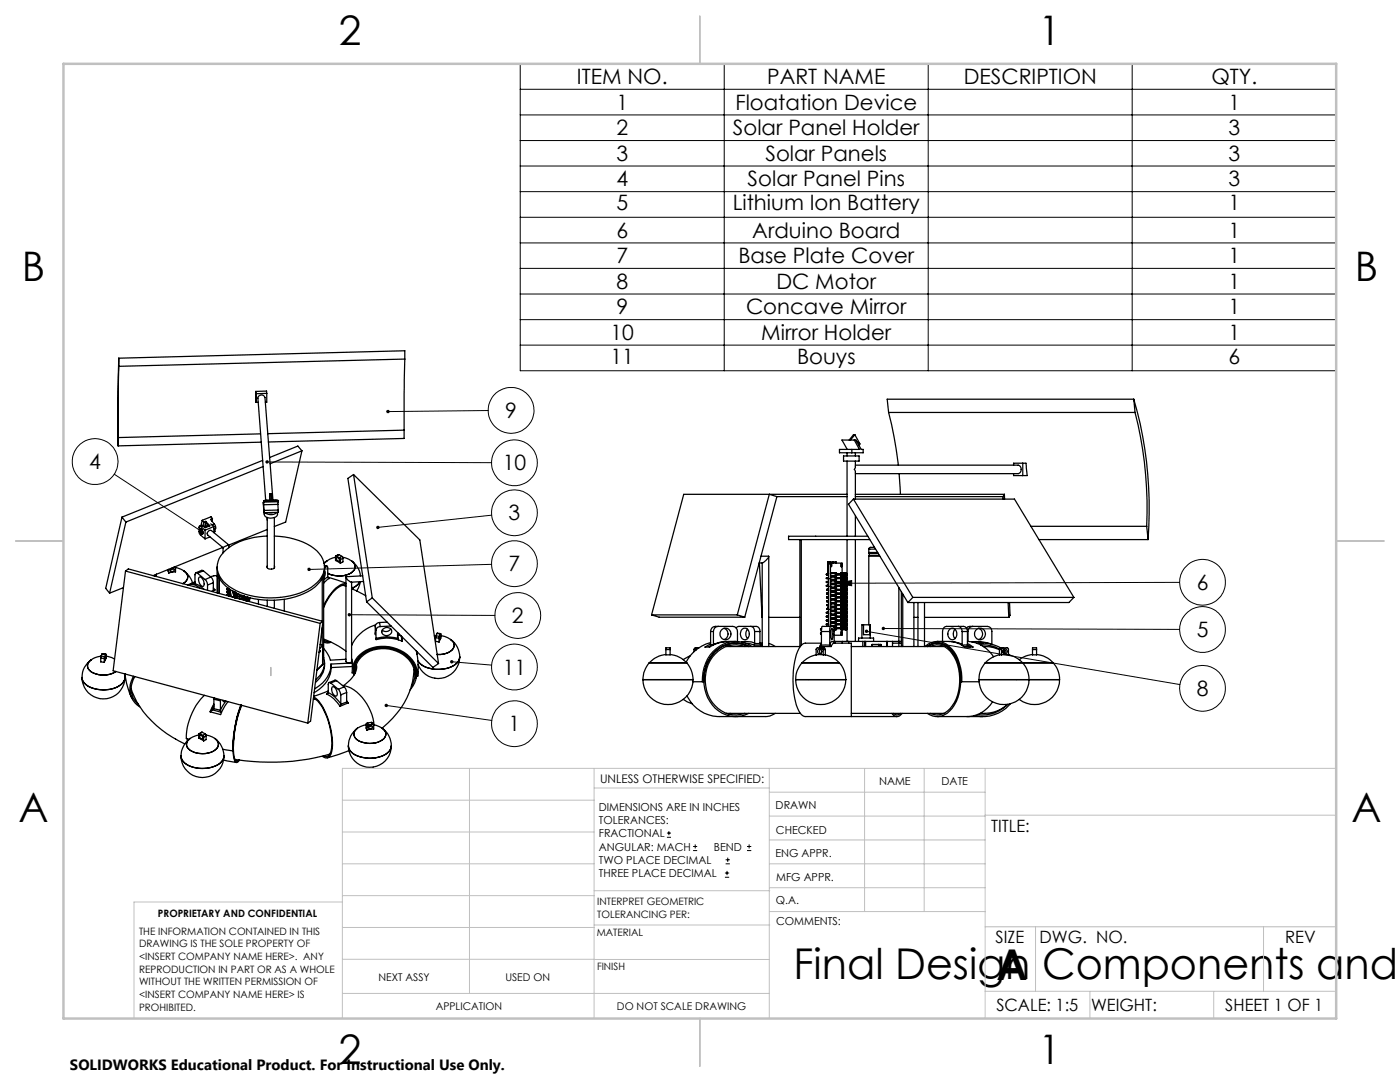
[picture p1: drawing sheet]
<svg xmlns="http://www.w3.org/2000/svg" width="279mm" height="216mm" viewBox="0 0 279 216" stroke-linecap="round" stroke-linejoin="round" font-family="sans-serif">
<g fill="none" stroke="#000" stroke-width=".25">
<path d="M23.7 71.5l-.1 17.5M23.7 73.1l-.1 14.2M23.7 71.5v1.6M23.7 71.5l57.1-1.5v1.6M51 78.1l.1 2.2M51 78.1l2.2-.1v.5M51 78.1l.1 .5M51.1 78.6v1.7M53.2 78.5v1.8h-.2M53.2 78.5l-2.1 .1M80.8 71.6l-.2 14.2M80.8 71.6l-57.1 1.5"/>
<path d="M226.3 79.7a78.3 78.3 0 0 1 2.8 28M226.3 79.7h-49.2l.2 2.6M226.3 79.7l.2 2.6M23.6 87.3v1.7M51.1 80.3h.4M52 86.6l-28.4 .7M52.1 88.2l-28.5 .8M52.4 91.9l-28.1 11.3M52.5 93.1l-27.4 11.1M52.6 99.9v.6M52.6 99.9l.1 .3M52.7 99.9h.1"/>
<path d="M53.8 99.9h.1M53.8 99.9a1.09 1.09 0 0 0-1.1 0M53.9 98.5l-.1 1.4M53.9 98.5v1.4M53.9 98.5h.3v1.4M53.9 99.9h.3M53.9 99.9h-1.3M54.2 99.9h1.3v.2M54.3 99.9h.1M54.5 99.8l-1.6-20.5a.72 .72 0 0 0-.8-.5 .72 .72 0 0 0-.6 .6l1.5 20.4M55.4 99.9h.1M55.4 99.9a1.08 1.08 0 0 0-1.1 0"/>
<path d="M60.3 90l-.9-1-5.6 2.3M60.3 90l-6.4 2.5M60.3 90l-3.3 14.2-2.2 .9M70.6 94.7l-1.2 .8 3.8 24.6M70.6 94.7l3.7 24.6M70.6 94.7l13.2 13 3.7 24.7M80.6 85.8l-27.2 .7M80.6 85.8v1.7l-27 .7M155 99.1h14.1M168.3 91h3.1v1h-3.1zM169.1 90.3v.7M169.1 92v15"/>
<path d="M169.1 98.6h-32.6l-6.5 24.1M170 89.7v.6M170.3 99.6l11.9 19.6M170.3 99.6h32.2l11.8 19.6M170.3 99.6l-1 1 11.9 19.6M170.5 87.8l1 1.9h-4v.6h4.8v-.6h-.4l-1.1-1.9h-2.8l1.1 1.9M170.6 86.7l-.9 1.1M170.6 86.7l1 1.9-.1 .1M170.6 86.7h-.3l-.8 1.1M170.7 92v1.3a.45 .45 0 0 0 0 .8v5.5M170.7 92.8h32.5a.9 .9 0 0 1 .6 .9 .9 .9 0 0 1-.6 .8h-32.5M170.7 90.3v.7"/>
<path d="M170.7 98.6h29.7M170.7 99.1h29.5M171 88.1l.4 .4 .1 .4M171.5 88.9v.1M177.3 82.3a76.8 76.8 0 0 1 2 10.5M177.3 82.3h49.2M179.4 94.5l.3 4.1M200.2 99.1v.5M200.4 98.6l-.2 .5M200.4 98.6l.1 1M202.3 92.8v-.4h2.5l.2 2.5h-2.7v-.4M204.1 92.4v2.5"/>
<path d="M226.5 82.3a76.1 76.1 0 0 1 2.3 22.7M24.3 103.2l.8 1M24.3 103.2l-3.2 14.2 .8 1M24.6 117.3l-2.7 1.1M25 113.9l38.9 10.5M25 113.9l.6-.4 38.9 10.5M25 113.9l-2.4 19.9 38.8 10.5M25.1 104.2l-3.2 14.2M31 114.7l-.2 .2M31.2 114.6l-.1 .4M33.5 113.7l.2 .6M33.7 113.6v.7"/>
<path d="M34.1 113.5a.4 .4 0 0 1 .5-.1 .4 .4 0 0 1 .2 .5 .4 .4 0 0 1-.6 .2l-.2-.3zM34.6 113.4l-.2 .2-.4 .1M34.7 113.2h.1M34.8 113.2l.2 .1v.8l-1.3 .2M34.8 113.2h.1M34.9 113.1l.1 .2M35 113.2l1.8 .7M36.8 113.9l1 1.1 .6 1.3M36.8 113.9a1.36 1.36 0 0 1 .7 1.4 1.36 1.36 0 0 1-1 1.2M38.6 116.6l.3-.1a3.7 3.7 0 0 1 1.8 1.1M38.9 116.1l-1.4 .6M38.9 116.2l-.8 .4a2.75 2.75 0 0 1 1.9 .8"/>
<path d="M39.4 114.4a.3 .3 0 0 0-.4-.1 .3 .3 0 0 0-.1 .4v1.9M39.4 114.4l1.5 1.2M39.7 115.3l.1-.2a1.22 1.22 0 0 1 .7 1.9 1.48 1.48 0 0 1-.8-1.7zM39.9 105.6a.63 .63 0 0 1 .5 1l-.4-.3-.1-.4zM40 105.5a.65 .65 0 0 1 .3 1.1l-.4-.6zM40 105.1a.18 .18 0 0 0-.2-.1 .18 .18 0 0 0-.1 .2l.1 1.3 1.1 1M40 105.1l.9 .7M40.4 103.8l-.3 1M40.4 103.8l.3 .4M40.4 104.9l-.2-.1-.4 .2M40.4 104.9l.5 .4 1-.4-.5-.4a.19 .19 0 0 0-.3 0 .19 .19 0 0 0 0 .2v.4M40.4 104.9l-.4 .2"/>
<path d="M40.6 113.9l-.3-.1-1.2 .5M40.6 113.9l-1.2 .5M40.6 113.9l1.5 1.2M40.7 104.2l-.2 .8M40.9 115.6l.3 .4 .2 .7M40.9 105.8v1.7M41.1 104l-.3 1.2 .5-.2M41.1 104l.7 1M41.1 104l-.4 .2M41.3 105l.3 .1zM41.4 116.7v1.1M41.9 107.1l-1 .4"/>
<path d="M42.1 104.5l.6 .6M42.1 115.1l.3 .5 .2 .7M42.1 115.1l-1.2 .5M42.4 103.5l-.3-.4-1.7 .7M42.4 103.5l-.4 .1 .8 1M42.4 103.5l-.1 .5M42.6 117.3l.3 .4-.7 .3M42.6 117.5l.2 .3M42.6 116.3l-1.2 .4M42.6 116.3v1.6M42.7 105.1l-1.8 .7M42.7 105.1v1.2"/>
<path d="M42.8 104.6l.2 .8M42.8 104.6l-.5 .2M42.9 106l-.2 .2M42.9 106l-.2 .1M43 105.4l-.1 .6M43 105.4l-.3 .1M43.3 115a1.46 1.46 0 0 0-1.3 .1M43.3 113.1v5.2M43.8 115.4v3M44.5 109.2l-13.9 5.7M44.5 109.3v1M45.3 117.5v.2"/>
<path d="M45.3 117.5h.1M45.3 118.1v.1M45.3 118.1h.1M45.3 118.6h.2M45.3 118.6h.1M45.3 118.1l.1 .1M45.3 118.6l.1 .1M45.3 117.7h.1M45.3 118.2l.1 .1M45.3 118.7l.1 .1M45.4 117.5v.2M45.4 117.7h.1"/>
<path d="M45.4 118.1v.1M45.4 118.2v.1M45.4 118.6l-.1 .1M45.4 118.7v.1M45.5 118v.1M45.5 118.6l.3-.2 .1 .3-.5 .1M45.5 117.5h.1M45.5 118h.1M45.5 118l-.2 .1M45.5 117.5h-.2M45.5 117.5l.1 .1M45.5 118.1h.1"/>
<path d="M45.5 118.6l.1 .1M45.5 117.5h-.1M45.5 118.1h-.1M45.5 118.6h-.1M45.6 118.7h.1M45.6 118.1v.1M45.6 118.1l-.2 .1M45.6 118.7h-.2M45.6 117.6h.1M45.6 117.6l-.2 .1M45.6 118.2h.1M45.6 108.7l-1.1 .6"/>
<path d="M45.6 108.7l-3.4-2.8a.63 .63 0 0 0-.7 .2 .63 .63 0 0 0 0 .7l3 2.5M45.6 117.4l-.1 .1M45.6 108.7v.6M45.6 118.2h-.2M45.7 117.6h.1M45.7 118.2l-.3 .1M45.7 117.6l-.3 .1M45.7 117.7h.2M45.7 117.7h-.3M45.7 117.7v.1M45.7 118.2v.2M45.7 118.7v.3"/>
<path d="M45.8 119h.1M45.8 117.8l-.3 .2M45.8 117.8h.1M45.8 117.8l.1 .4h-.2M45.9 117.7l.3 1.4M46 117.7h-.1M46.4 117.9l.3 1.1M46.5 119.1h.1M46.5 118h.1M46.5 118.1h.1M46.6 119.1l.2 .1M46.6 118l-.1 .1"/>
<path d="M46.6 119.1h.3M46.6 119.1h.1M46.6 119h.1M46.6 119l.3 .2M46.7 119h.1M46.7 119l.3 .1M46.7 118.5l-.1 .1M46.7 119l-.3 .1M46.7 118.1h-.2M46.7 118.1h-.1M46.8 118.2v.1M46.8 118.2h.1"/>
<path d="M46.8 118.8v.1M46.8 118.7h.1M46.8 119.2h.1M46.8 118.9l.2 .1M46.8 118.8h-.1M46.8 118.7l-.1 .1M46.8 118.3l-.2 .1M46.8 118.2l-.2 .1M46.8 118.1h.1M46.8 118.9l-.2 .2M46.8 118.3h.1M46.8 118.9h.1"/>
<path d="M46.8 118.9l-.1 .1M46.8 118.1v.1M46.8 118.7v.1M46.8 118.1l-.2 .2M46.8 118.3v.1M46.9 118.5h.1M46.9 118.5h-.2M46.9 118.6v.1M46.9 119.1h.1M47 119.2l.3-.2v.4M47 119.2v.1M47 119.2h.1"/>
<path d="M47 118.5l-.1-.1-.3 .1 .1 .2M47 118.5l-.4 .1M47 119.2h-.2M47 118.9l-.2 .1M47 119.1l-.2 .1M47 119.1h.1M47 118.6l.3-.1v.1v.3h-.2M47 118.7h.1M47 118.6v.1M47 118.6l-.3 .1M47 118.6h-.3M47 118.6l-.2 .1"/>
<path d="M47 118.7h-.2M47 118.3h-.2M47 119.2l-.1 .1M47.1 118.8h.1M47 118.7l.1 .1M47 118.7l-.2 .2M47 118.9h-.2M47 119.1l-.1 .1M47 119v.1M47 119.3h.1M47.1 118.9h.1M47.1 118.8v.1"/>
<path d="M47.1 118.9l-.4 .1M47.1 118.9h-.3M47.1 118.8l-.3 .1M47.1 118.3h-.3M47.1 118.3l-.3 .1M47.4 118.5v.9M47.8 118.6v.9l.7-.2M48.3 118.8l-.5 .2 .6-.2M48.4 118.9l-.6 .1M48.5 119.3v.1M48.5 119.4v.1M48.5 118.9v.1"/>
<path d="M48.5 119.3h.1M48.5 119v.3M48.5 119.5v.2M48.5 119.5l1.2-.3zM48.5 119l-.7 .1M48.5 119.3l-.7 .2M48.5 119.5l-.4 .1M48.7 119h-.2M48.8 119l-.3 .1 .3-.1M49 119.8l.7-.1zM49.5 119.2l-1.6 .3M49.5 119.2l-1 .2"/>
<path d="M49.6 119.2l-1.1 .3M49.7 119.7v.1M49.7 119.7h.1M49.7 119.7l-.6 .1M49.7 119.3h.1M49.7 119.8l-.3 .1M49.7 119.3l-1.2 .3M49.7 119.8h.1M49.7 119.8l-.5 .1M51.6 119.6v.9M52.6 100.2l.1 2.1M52.6 100.7l.1 1.1"/>
<path d="M52.7 100.2l-.1 .5M52.7 101.8v.5M53.3 103.3v.5M53.3 103.3v10M53.3 112.9v.2a.86 .86 0 0 0 .7 .5 .86 .86 0 0 0 .8-.5v-.2M53.3 107a11.8 11.8 0 0 0-9.2 3.8 4 4 0 0 0 1.1 5.8 15 15 0 0 0 11.8 2.5 10 10 0 0 0 7.2-4 4.2 4.2 0 0 0-1.5-5.7 13.9 13.9 0 0 0-7.9-2.4M53.3 119.8v1.2M53.3 105.7l-7.7 3.1M54.4 102.3h-.7M54.8 103.3v10M54.8 119.8v1.6M55.2 102.3a1.82 1.82 0 0 1-2.3 0"/>
<path d="M55.4 102.2a.95 .95 0 0 1-1.1 1.2l-.7-.1a.84 .84 0 0 1-.9-1M55.5 100.6l-2.9 .1M55.5 100.6v1.2M55.5 100.1l-2.8 .1M55.5 100.1v.5M55.5 101.8h-2.8M55.5 101.8v.4l-2.8 .1M56.7 119.6v2.3M64.3 115.4v8.6M64.6 114.7v16.5M64.7 113.9a1.45 1.45 0 0 1-.1 1.6M64.7 112.8l.6 .2"/>
<path d="M64.8 113.1a5.2 5.2 0 0 1-3.3 4.9 16.6 16.6 0 0 1-15.9-.6 5.9 5.9 0 0 1-2.1-2.7v3.7M64.8 113l.3 .1M65.1 113.1l.2-.1 .1 .2v1.9M65.1 113.1l-.3 .3M65.2 111.9l-.5 .5M65.4 115.2l3.6 1.2M65.4 115.1l.3 .3M65.4 115.1l-.8 .7M65.6 115.4h.1M65.7 115.4l-1.1 1M67 111.2l-1.2 .4-.6 .3M67.1 110.9l-.1 .1v.8l.9 .6"/>
<path d="M67.1 110.9l.6 .4M67.2 111.3a.44 .44 0 0 1 .5 .2 .44 .44 0 0 1-.1 .5l-.4-.4zM67.7 110.7l-.7 .2M67.7 110.7l-.6 .2M67.7 110.7l.5 .3M67.7 111.3l.2 .4M67.9 111.7v.7M68.2 111l.2 .4M68.2 111l-.5 .3M68.4 111.2l1.2 .4 .6 .3M68.4 111.4v.7l-.5 .3M68.4 111.4l-.5 .3"/>
<path d="M68.5 116.8l.5 .2M69 115.1v16.8a.66 .66 0 0 0 1.2 0v-15.8M69 116.5a4.6 4.6 0 0 0-3.3 2.4l-1.1 2M69 116.7a4 4 0 0 0-3.2 2.3l-1.2 2.2M70.2 111.9l.7 .7 .6 .9 .4 1.4M70.2 117.5l2.8 1.4M70.2 111.9a1.33 1.33 0 0 1 .7 1.3 1.33 1.33 0 0 1-.8 1.1 4.9 4.9 0 0 1-4.7 .1M70.2 117.1l.2 .4M70.3 117.4l.7-.5 .8-.8-.6 .7zM71.9 116.1l-.4 1.3-.3 .5M72.4 114.9l-3.4 .2a1.6 1.6 0 0 0 1.1 1.1l2.5-.2M74.3 119.3l-1.1 .8"/>
<path d="M74.3 119.3l13.2 13.1M151.6 112.3l.5 10.9M151.9 111h1.5a2.48 2.48 0 0 1-1.2 1.3h-.7M152.1 112.3v16.7M153.4 111v18M159.6 107.7v21.3M159.9 107.7v21.1M164.9 116.9l.4 .1M164.9 115.4l.4 .1M164.9 114.7h.3M164.9 116.2h.3M164.9 116.9h.3"/>
<path d="M164.9 116.1h.3M164.9 115.4h.3M164.9 114.6h.3M164.9 114.6v.1M164.9 115.4h.1M164.9 116.1v.1M164.9 116.9h.1M165 117.7h.2M165 118.5h.2M165 117.7l.3 .1M165 119.2l.2 .1M165 119.2h.2"/>
<path d="M165 117.7h.3M165 118.4h.2M165 119.9h.2M165 117.7h.1M165 118.4v.1M165 119.2h.1M165 119.9v.1M165.1 118.4l.1-.1v.1M165.2 116.2h.1M165.2 116.1v.1M165.2 116.9h.1M165.2 118.4v.1"/>
<path d="M165.2 114.5v.1M165.2 114.7h.1M165.2 114.6v.1M165.2 119.2v.1M165.2 119.2h.1M165.2 119.1v.1M165.2 119.1l-.2 .1M165.2 114.5l-.3 .1M165.2 116.8l-.3 .1M165.2 118.4h-.2M165.2 114.8h.1zM165.2 116.2l.1 .1"/>
<path d="M165.2 116v.1M165.2 116l-.3 .1M165.2 119.3l.1 .1M165.2 117.7h.1M165.2 119.9h.1M165.2 119.9v.1M165.2 115.3v.1M165.2 115.4l.1 .1M165.2 115.4h.1M165.2 116.9l.1 .1M165.2 119.9h-.2M165.2 115.3l-.3 .1"/>
<path d="M165.2 112.1v2.4M165.2 112.1h.4M165.3 115.5h.1M165.3 117.7l.1 .1M165.3 119.8l-.1 .1M165.3 115.2l-.1 .1M165.3 117h.1M165.3 112.5l.1-.1h2.6l.1 1.9M165.3 116.7l-.1 .2M165.3 117.4l-.1 .1M165.3 116h-.1M165.3 112.5v12.5"/>
<path d="M165.3 118.2l-.1 .1M165.3 119l-.1 .1M165.3 112.5h.4M165.4 114.4l-.2 .1M165.6 112.1h.1M165.6 112.1v.3M165.7 112.1h.5M165.7 112.1v.3M165.7 112.5v12.5l-.1 1M165.8 119.7v-.1h1.1v.3M165.8 119v-.1h1.1v.2M165.8 118.2v-.1h1.1v.3"/>
<path d="M165.8 117.4v-.1h1.1v.3M165.8 116.7l1.1-.1v.2M165.8 115.9v-.1h1.1v.2M165.8 115.1v-.1h1.1v.3M165.8 114.4v-.1h1.1v.2M165.8 112.4l-.1 .1M165.8 118.7h.9M165.8 119h.9M165.8 118.2h.9M165.8 114.4v.4M165.8 115.1v.5M165.8 115.9v.5"/>
<path d="M165.8 116.7v.5M165.8 117.4v.5M165.8 118.2v.5M165.8 119v.5M165.8 119.7v.5M165.8 119.7h.9M165.8 119.5h.9M165.8 117.4h.9M165.8 117.9h.9M165.8 117.2h.9M165.8 116.7h.9M165.8 115.9h.9"/>
<path d="M165.8 116.4h.9M165.8 115.6h.9M165.8 115.1h.9M165.8 114.8h.9M165.8 114.4h.9M165.8 112.5a.31 .31 0 0 1 .2 .3 .31 .31 0 0 1-.2 .3zM166.2 112.1h.1M166.2 112.1v.3M166.3 112.1h.5v.3M166.3 112.1v.3M166.7 119.5v.1M166.7 118.7v.1"/>
<path d="M166.7 117.9v.1M166.7 117.2h.1M166.7 116.4v.1M166.7 115.6v.1M166.7 114.8v.1M166.7 114.4v.4M166.7 115.1v.5M166.7 115.9v.5M166.7 116.7v.5M166.7 117.4v.5M166.7 118.2v.5M166.7 119v.5"/>
<path d="M166.7 119.7v.5M166.7 119.6v.1M166.7 118.9v.1M166.7 118.1v.1M166.7 117.3v.1M166.7 116.6v.1M166.7 115.8v.1M166.7 115v.1M166.7 114.3v.1M166.8 114.7h1.5M166.8 117.7l1.5 .1M166.8 115.4l1.5 .1"/>
<path d="M166.8 116.9l1.5 .1M166.8 119.2l1.5 .1M166.8 118.5h1.5M166.8 116.2h1.5M166.8 118.5h1.4M166.8 119.2h1.4M166.8 117.7h1.4M166.8 114.7h1.4M166.8 116.9h1.4M166.8 116.1h1.4M166.8 115.4h1.4M166.8 114.6h1.4"/>
<path d="M166.8 116.2h1.4M166.8 118.4h1.4M166.8 119.9h1.4M166.8 114.6v.1M166.8 115.4h.1M166.8 116.1v.1M166.8 116.9h.1M166.8 117.7h.1M166.8 118.4v.1M166.8 119.2h.1M166.8 119.9v.1M166.8 112.1v.3"/>
<path d="M166.9 119.3v.3h-1.1v-.1M166.9 118.5v.3h-1.1v-.1M166.9 117.8v.2h-1.1v-.1M166.9 117v.2h-1.1M166.9 116.2v.3h-1.1v-.1M166.9 115.5v.2h-1.1v-.1M166.9 114.7v.2h-1.1v-.1M167.8 119v-.1h1.1v.2M167.8 117.4v-.1h1.1v.3M167.8 115.9v-.1h1.1v.2M167.8 114.4v-.1h1.1v.2M167.8 115.1v-.1h1.1v.3"/>
<path d="M167.8 116.7l1.1-.1v.2M167.8 118.2v-.1h1.1v.3M167.8 119.7v-.1h1.1v.3M167.8 118.7h.9M167.8 119h.9M167.8 118.2h.9M167.8 119.7h.9M167.8 119.5h.9M167.8 117.4h.9M167.8 117.9h.9M167.8 117.2h.9M167.8 116.7h.9"/>
<path d="M167.8 115.9h.9M167.8 116.4h.9M167.8 115.6h.9M167.8 115.1h.9M167.8 114.8h.9M167.8 114.4h.9M167.8 114.4v.1M167.8 114.7v.1M167.8 115.1v.2M167.8 115.5v.1M167.8 115.9v.1M167.8 116.2v.2"/>
<path d="M167.8 116.7v.1M167.8 117v.2M167.8 117.4v.2M167.8 117.8v.1M167.8 118.2v.2M167.8 118.5v.2M167.8 119v.1M167.8 119.3v.2M167.8 119.7v.2M167.9 112.5a.31 .31 0 0 1 .1 .3 .31 .31 0 0 1-.1 .3zM168.1 114.9v.1M168.1 115.7v.1"/>
<path d="M168.1 116.5v.1M168.1 117.2v.1M168.1 118v.1M168.1 118.8v.1M168.1 119.6h.1M168.2 114.7h.1M168.2 119.2l.1 .1M168.2 115.4l.1 .1M168.2 117.7l.1 .1M168.2 116.2h.1M168.2 116.9l.1 .1M168.2 118.5h.1"/>
<path d="M168.2 114.6v.1M168.2 115.4h.1M168.2 116.1v.1M168.2 116.9h.1M168.2 117.7h.1M168.2 118.4v.1M168.2 119.2h.1M168.2 119.9v.1M168.3 119.9h-.1M168.3 119.9h.1M168.3 119.9v.2M168.3 116.8l-.1 .1"/>
<path d="M168.3 116.8l-1.5 .1M168.3 119.3h.1M168.3 119.1l-.1 .1M168.3 119.1h.1M168.3 119.1v.2M168.3 119.1l-1.5 .1M168.3 116l-.1 .1M168.3 116l-1.5 .1M168.3 115.3l-.1 .1M168.3 115.3h.1M168.3 115.3v.2M168.3 115.5h.1"/>
<path d="M168.3 114.5l-.1 .1M168.3 114.5h.1M168.3 114.5v.2M168.3 114.7h.1M168.3 115.3l-1.5 .1M168.3 116h.1M168.3 116v.2M168.3 116.2h.1M168.3 116.8h.1M168.3 116.8v.2M168.3 117h.1M168.3 117.6h.1"/>
<path d="M168.3 117.6v.2M168.3 117.8h.1M168.3 117.6l-.1 .1M168.3 117.6l-1.5 .1M168.3 114.5l-1.5 .1M168.3 118.4h-.1M168.3 118.4h-1.5M168.3 119.9h-1.5M168.3 118.5h.1M168.3 118.4h.1M168.3 118.4v.1M168.7 114.8v.1"/>
<path d="M168.7 115.6v.1M168.7 116.4v.1M168.7 117.2h.1M168.7 117.9v.1M168.7 118.7v.1M168.7 119.5v.1M168.7 114.4v.4M168.7 115.1v.5M168.7 115.9v.5M168.7 116.7v.5M168.7 117.4v.5M168.7 118.2v.5"/>
<path d="M168.7 119v.5M168.7 119.7v.5M168.7 114.3v.1M168.7 115v.1M168.7 115.8v.1M168.7 116.6v.1M168.7 117.3v.1M168.7 118.1v.1M168.7 118.9v.1M168.7 119.6v.1M168.8 117.7l.3 .1M168.8 116.9l.3 .1"/>
<path d="M168.8 115.4l.3 .1M168.8 114.7h.3M168.8 119.2l.3 .1M168.8 118.5h.3M168.8 116.2h.3M168.8 119.2h.3M168.8 117.7h.3M168.8 116.9h.3M168.8 116.1h.3M168.8 115.4h.3M168.8 114.6h.3M168.8 118.4h.3"/>
<path d="M168.8 119.9h.3M168.8 114.6v.1M168.8 115.4h.1M168.8 116.1v.1M168.8 116.9h.1M168.8 117.7h.1M168.8 118.4v.1M168.8 119.2h.1M168.8 119.9v.1M168.9 119.3v.3h-1.1v-.1M168.9 117.8v.2h-1.1v-.1M168.9 116.2v.3h-1.1v-.1"/>
<path d="M168.9 114.7v.2h-1.1v-.1M168.9 115.5v.2h-1.1v-.1M168.9 117v.2h-1.1M168.9 118.5v.3h-1.1v-.1M169.1 119.9h-.3M169.1 114.5l-.3 .1M169.1 116.8l-.3 .1M169.1 117.6l-.3 .1M169.1 119.1l-.3 .1M169.1 116l-.3 .1M169.1 118.4h-.3M169.1 115.3l-.3 .1"/>
<path d="M169.1 107.7v20.3M170.7 102.9v4.1M170.7 107.7v20.3M173.2 107h-15.8v.7h16.2M173.4 110.2l.1 .2M173.4 110.2h1.8M173.4 111h2.2M173.4 109.6h.1M173.4 109.6h1.3M173.4 109.6v.6M173.4 111v13.7M173.5 110.8l-.1 .2"/>
<path d="M173.5 110.4v.4M173.5 110.4h1.8M173.5 110.8h2M174.5 109.2h-.8l-.3 .4M179.4 117.3v11.7M179.9 118.1v10.9M180.2 118.5v10.5M182.2 119.2h32.1M182.2 119.2l-1 1M205.7 105h23.1M207.3 107.7h21.8M214.3 119.2l-1 1h-32.1"/>
<path d="M228.8 105l.3 2.7M16.4 135.2a4.3 4.3 0 0 0 4.3 4.3 4.3 4.3 0 0 0 4.2-4.3M16.4 135.2a2.69 2.69 0 0 0 2.4 2.2 5.7 5.7 0 0 0 5.9-1.4l.2-.8M16.4 135.2a2.97 2.97 0 0 0 2.7 2.3 5.7 5.7 0 0 0 5.5-1.3l.2-.4 .1-.6M18.2 131.7a4.1 4.1 0 0 0-1.8 3.5M18.2 131.7a1.34 1.34 0 0 0-.7 1.2 1.34 1.34 0 0 0 .7 1.2 4.9 4.9 0 0 0 4.9-.1M20.1 131.3v.8l.7 .1M20.1 131.3l.7 .1M20.2 130.9l-1.3 .4-.7 .4M20.2 130.9l-.1 .4M20.2 130.9l.7 .1M20.4 130.5h.7"/>
<path d="M20.4 130.5l.7 .1M20.4 130.5l-.2 .4M20.8 131.4v.8M20.9 131l-.1 .4M21 130.9l.1 .3-.2 .5zM21.1 130.6l.1 .8-.4 .8M21.1 130.6l-.2 .4M21.2 130.9l1.7 .6M24.9 134.4v.8M25 134.5a13.1 13.1 0 0 0 1.3 4.7M26.2 137.5a18.8 18.8 0 0 0 9.5 10.3l1.2 .6M26.7 134.9a4.4 4.4 0 0 0 1.2 6.1"/>
<path d="M26.9 135a4.1 4.1 0 0 0 .6 5.4M40.8 138.7a12.3 12.3 0 0 0-3.6 8.7l.5 .2M42.7 139.5v1.9M42.7 139.5l1.3 .3M42.7 139.2v.3M44 139.6v.2M44 139.8v2M44.5 139.7l.1 .3 .3-.2M45.1 139.9l-1.1 1.8M62.5 139.3a5.3 5.3 0 0 1 2.5 3.2 12.2 12.2 0 0 1 .9 7.8 .85 .85 0 0 1-1.3 .5M62.6 139.1a7.3 7.3 0 0 1 2.9 4.4 12.4 12.4 0 0 1 .6 6.9 1.02 1.02 0 0 1-.7 .8 1.02 1.02 0 0 1-1.1-.3M62.8 139.5h-.3"/>
<path d="M63.7 130l.1 .1M63.8 130.1l-.1 .1M63.8 129.8h.1M63.9 128.6l.5 .2M63.9 124.4l-2.5 19.9M63.9 129.9l-.1 .2M63.9 129.8l-.2 .1h.2M63.9 129.8v.1M64.3 125.2v3.5M64.3 132.6l-1 1.1M64.4 132.6h-.1M64.4 128.8l-.6 .6"/>
<path d="M64.4 128.8v3.8M64.4 132.6l-1.1 1.1M64.4 132.5l-.1 .1M64.4 132.5v.1M64.4 128.8v3.7M64.4 131.2h.2M64.5 124l-2.5 19.9-.6 .4M64.5 124l-.6 .4M64.6 127.5l3 1.4 1.4 1.1M64.6 131.2a4.2 4.2 0 0 1-1.6 4.4M64.6 129.4l.8 1.1 .5 1.2 3.1-.1M64.6 128.1a1.63 1.63 0 0 0 1.5 .1"/>
<path d="M64.6 127.8l.5 .2h.7M64.6 128.1l.2 .1M64.8 132.3a4.5 4.5 0 0 1-1.8 3.9M65.2 138.5a5.6 5.6 0 0 1 2.7 2.4M65.4 138.4l-.2 .1M65.5 137.9l-2.9 1M65.5 138.2a5.5 5.5 0 0 1 2.5 2.2M65.5 138.2l-.3 .3M66 136.3a.3 .3 0 0 0-.4-.1 .3 .3 0 0 0-.1 .4v1.6M66 136.3l1.5 1.2M66 132.7a5.7 5.7 0 0 1-3.3 5.5M66.3 137.1a.85 .85 0 0 1 .9 .9l.1 .6-.2 .3a1.32 1.32 0 0 1-.8-1.8z"/>
<path d="M67.2 135.8l-.3-.1-1.2 .5M67.2 135.8l-1.2 .5M67.2 135.8l1.5 1.3M67.5 137.5l.5 1.1M68 138.6v1.8M68.3 136.8a7.1 7.1 0 0 1 5.3 4.3l.6 1.5 .4 2M68.7 137.1l.3 .4 .2 .7M68.7 137.1l-1.2 .4M69.2 139.8l.3 .5M69.2 138.2l-1.2 .4M69.2 138.2v1.9M70.2 131.5l.1 .8"/>
<path d="M70.3 132.9v.4M70.3 132.3l-4.3 .2a5.7 5.7 0 0 1-3.2 5M70.3 132.3v.7l-4.3 .2M70.6 134.7a4.9 4.9 0 0 1 4.4-5.4 6.8 6.8 0 0 1 8 4.4 4.2 4.2 0 0 1-1.2 4M70.9 134.4a4.9 4.9 0 0 1 5.1-5 6.3 6.3 0 0 1 6.8 4.6 3.9 3.9 0 0 1-.7 2.9M71 132.9l.2 .2M71.1 132.6a3.6 3.6 0 0 1-1.6 3.5l-1 .7M73.2 120.1l13.2 13.1 1.1-.8M74.9 126.3v.1M74.9 125l.1 .8M74.9 125v1.6M75 124.7a7.7 7.7 0 0 0-4.8 4.1"/>
<path d="M75 125.8v1.7M75.7 124.2a.86 .86 0 0 0-.8 .8M75.7 124.2l.2 .8M75.9 125a.86 .86 0 0 0-.9 .8M76.4 125.6a1 1 0 0 1 1.1-.4 1 1 0 0 1 .7 .9 .99 .99 0 0 1-1.1 .8 .99 .99 0 0 1-.9-1.1zM77.3 124.1l-1.6 .1M78 125.5l-.1 .1a1.12 1.12 0 0 1-1.6 .1M78.1 124.9l-2.2 .1M79.3 127.4l.1 .2M79.3 126.3l.3 .1M79.3 126.2v1.2M79.4 126.7l.1 1"/>
<path d="M79.4 126.6l.6 .3M80.1 126.9l.1 1M80.2 127l.1 1a7.7 7.7 0 0 0-5.2-.4l-.1-.2a8 8 0 0 1 4.3 0M82.6 133.6a15.6 15.6 0 0 1-6.4 11.7M83.1 129.9l.3 2.4v1.7M83.1 134.9a6 6 0 0 0-5.9-5.7 6.2 6.2 0 0 0-6.3 3.1l-.3 2h-.3a5.5 5.5 0 0 1 5.7-5.3 6.9 6.9 0 0 1 7.2 4.6l.2 1.3M83.1 134.9l-.1 .4M83.1 134.9h.3M83.3 130.1l-.1 .5M83.4 131.9a5.7 5.7 0 0 0 6.6 1.2l.5-.2a2.02 2.02 0 0 0 1.3-1.8 2.97 2.97 0 0 1-2.7 2.3 5.8 5.8 0 0 1-5.5-1.3zM83.5 134l-.1 .9M86.9 127.2v.8l.7 .1"/>
<path d="M86.9 127.2l.7 .2M87 126.8l-.3 .1M87 126.9l-.1 .3M87 126.9l.7 .1M87.2 126.4h.7M87.2 126.4l.7 .1M87.2 126.4l-.2 .5M87.6 127.4v.7M87.7 127l-.1 .4M87.8 126.8l.1 .3-.2 .5zM87.9 126.5l.1 .8-.4 .8M87.9 126.5l-.2 .5"/>
<path d="M88 126.9a3.6 3.6 0 0 1 1.9 .7M89.9 127.6a4.3 4.3 0 0 1 1.9 3.5M89.9 127.6a1.3 1.3 0 0 1 .8 1.2 1.3 1.3 0 0 1-.8 1.2l-1.4 .5-1.3 .1M91.8 131.1a4.3 4.3 0 0 1-3.6 4.2 4.3 4.3 0 0 1-4.8-2.7M128.3 135.6a5 5 0 0 0 5 5 5 5 0 0 0 5-5M128.3 135.6h10M129.6 132.3a5.4 5.4 0 0 0-1.3 3.3M129.6 132.3h7.5M130 122.7l1.6 .5h17M130 122.7h17.1M132.9 130.6a5.4 5.4 0 0 0-3.3 1.7M132.9 129.6v1.1h.8v-1.1"/>
<path d="M132.9 129.6v-.3h.8v.3M132.9 129.6h.8M133.7 130.6a5.4 5.4 0 0 1 3.4 1.7M136.3 139.6l1.8 .8M137.1 132.3a5.4 5.4 0 0 1 1.2 3.3M137.1 138.9a7.7 7.7 0 0 0 8.1 4.1h6.7a4.2 4.2 0 0 0 2.8-.7M137.7 130.9l-1.4 .7M138.3 136h1.9M138.5 129.6h.4M138.5 129.6v.4M138.9 129.6v.1M139.2 129.3l-.2 .1-.1 .2"/>
<path d="M139.5 129.3h-.8l-.2 .3M140.2 136h.2a7.1 7.1 0 0 1 5.6-7.6 5.3 5.3 0 0 1 3.4 .6 6 6 0 0 0-8.5 4 7.8 7.8 0 0 0 3.2 9.3 5.7 5.7 0 0 0 5.3 0M141.8 128.2a7.6 7.6 0 0 0-4.9 4M141.8 126a.97 .97 0 0 1 1-1h3.4a.97 .97 0 0 1 1 1v2M141.8 128.7l-.3 .3h.2M141.8 128.7h.5M141.8 126h.6M141.8 126v2.7M142.4 128.6v.1M142.4 126v2.6M143.3 125a.97 .97 0 0 0-.9 1M144.5 125.4a1.19 1.19 0 0 1 .8 1.1 1.19 1.19 0 0 1-.8 1.1"/>
<path d="M145 129h14.7M145.3 128.9l.4 .1M145.3 128h1.5M145.3 128a6.6 6.6 0 0 0-3.7 1.1h-.9l1.1-.6M145.4 128a6.4 6.4 0 0 0-3 .6M146.9 125.3l.6-.3h3.4a.88 .88 0 0 1 .8 1M147.1 122.7l1.5 .5M147.1 122.7l6.4-24.1 1.5 .5-6.4 24.1M148 128.1l.7-.1 1.3 .1 .6 .2M148.1 125.6a.88 .88 0 0 1 1.1-.1 .88 .88 0 0 1 .3 1 .93 .93 0 0 1-.9 1.2 .93 .93 0 0 1-.9-1.2l.2-.7zM148.7 129a5.8 5.8 0 0 0-7.4 3.6 7.3 7.3 0 0 0 4.2 9.9 5.4 5.4 0 0 0 3.2-.2M148.7 128.3l1.9 .4"/>
<path d="M149.2 125.6a1.41 1.41 0 0 0 0 1.8M149.8 125a.87 .87 0 0 1 .8 1M150.1 129a6.2 6.2 0 0 0-9.3 3.3 8.9 8.9 0 0 0-.6 3.7M150.6 128.7h1.4M150.6 128.4h1.1M150.6 128.4v.3M150.6 126h1.1M150.6 126v2.4M151.7 128.3h.4M151.7 128.3v.1M151.7 126v2.3M151.7 128.4l.3 .3"/>
<path d="M151.9 128.7h.1M153.4 128.4l1.3 .6M153.4 123.2h6.2M158.8 135.6a5 5 0 0 0 5 5 5 5 0 0 0 5-5M158.8 135.6h10M160.1 132.3a4.9 4.9 0 0 0-1.3 3.3M160.1 132.3h7.4M162.9 130.7a5.2 5.2 0 0 0-2.8 1.6M163.6 129h2.3M163.8 125.6l.1 .1M163.8 126.4l.1 .1M163.8 125.5v.1"/>
<path d="M163.8 126.3v.1M163.8 125.6h.1M163.8 125.5h.2M163.8 126.4h.1M163.8 126.3h.1M163.8 129.5l-.3 .5 .3 .4M163.9 128.7l-.3 .3M163.9 128.7h1.7M163.9 128.3h-2.7a1.55 1.55 0 0 0-1.8 1.2 17 17 0 0 0 0 12.4 1.78 1.78 0 0 0 1.4 1.1h9.1M163.9 126.3h-.1M163.9 126l.2-1h2.2l.2 3.3-.5-.3-.4 .6M163.9 128.4l-.3 .6"/>
<path d="M163.9 126h1.7M163.9 126v2.7M164 125.5h-.2M164 129.3l.3 .3M164.3 130.7h.4M164.3 129.6v1.1M164.3 129.6h.4M164.7 130.7a5.4 5.4 0 0 1 2.8 1.6M164.7 129.6l-.2-.3h-1.4l-.2 .1v1.3h1.4M164.7 129.6v1.1M164.9 123.1h.3M164.9 124.6l.4 .1"/>
<path d="M164.9 122.3l.4 .1M164.9 123.9h.1M164.9 124.5h.3M164.9 124.6h.4M164.9 122.3h.4M164.9 123.8h.3M164.9 122.2h.3M164.9 123h.3M164.9 122.2v.1M164.9 123v.1M164.9 123.8v.1M164.9 124.5v.1"/>
<path d="M165 121.5l.3 .1M165 120l.3 .1M165 120.8h.2M165 121.4v.1M165 121.5h.2M165 121.4h.2M165 120h.2M165 120.7h.2M165 120.7v.1M165 121.5h.1M165.2 124.5h.1M165.2 122.2h.1"/>
<path d="M165.2 120.8h.1M165.2 120.7v.1M165.2 121.5h.1M165.2 123.8l.1 .1h-.4M165.2 123v.1M165.2 124.5h-.3M165.2 122.2h-.3M165.2 123.7l-.3 .1M165.2 122.9l-.3 .1M165.2 120.9h.1M165.2 120.8v.1M165.2 120.7h.1"/>
<path d="M165.2 123v-.1v.1M165.2 120.7h-.2M165.2 124.5l.1 .1M165.2 122.2l.1 .1M165.2 120l.1 .1M165.2 121.5l.1 .1M165.3 120.1h.1M165.3 124.6l.1 .1M165.3 122.3l.1 .1M165.3 121.6h.1M165.3 121.2l-.1 .3M165.3 123.6l-.1 .2"/>
<path d="M165.3 124.4l-.1 .1M165.3 122.1l-.1 .1M165.3 120.6l-.1 .1M165.3 122.8l-.1 .1M165.6 128.7l.3 .3M165.6 126v2.7M165.8 124.4v-.2h1.1v.3M165.8 123.6v-.1h1.1v.2M165.8 122.8v-.1h1.1v.2M165.8 122h1.1v.2M165.8 121.3v-.1h1.1v.2M165.8 120.5v-.1h1.1v.3"/>
<path d="M165.8 124.8h.9M165.8 124.4h.9M165.8 124h.9M165.8 120.5v.5M165.8 121.3v.4M165.8 122v.5M165.8 122.8v.5M165.8 123.6v.4M165.8 124.4v.4M165.8 123.6h.9M165.8 123.3h.9M165.8 122.8h.9"/>
<path d="M165.8 122.5h.9M165.8 122h.9M165.8 121.3h.9M165.8 121.7h.9M165.8 120.5h.9M165.8 121h.9M165.8 120.2h.9M165.9 125.4h.2l.1 1.1-.2 1.2-.2-1.2zM166.3 125h.6v.2M166.4 128.3h.1M166.4 125.1h.3M166.4 128.3h3.5v14.7"/>
<path d="M166.4 128.3l-.2 .2-.3 .5M166.4 125.6h.3M166.7 128h1.4M166.7 128l-.1 .3M166.7 128v.3M166.7 125.6v.1M166.7 124.8v.1M166.7 124v.1M166.7 123.3v.1M166.7 122.5v.1M166.7 121.7v.1M166.7 121v.1"/>
<path d="M166.7 120.2v.1M166.7 120.5v.5M166.7 121.3v.4M166.7 122v.5M166.7 122.8v.5M166.7 123.6v.4M166.7 124.4v.4M166.7 125.1v.5M166.7 125v.1M166.7 124.2v.2M166.7 123.5v.1M166.7 122.7v.1"/>
<path d="M166.7 122h.1M166.7 121.2v.1M166.7 120.4v.1M166.8 124.6l1.5 .1M166.8 121.5l1.5 .1M166.8 122.3l1.5 .1M166.8 123.1l1.5 .1M166.8 120l1.5 .1M166.8 120.8h1.5M166.8 123.9h.1M166.8 125.4h1.5M166.8 124.5h1.4"/>
<path d="M166.8 124.6h1.4M166.8 121.5h1.4M166.8 122.3h1.4M166.8 123.1h1.4M166.8 120h1.4M166.8 120.7h1.4M166.8 120.8h1.4M166.8 123.8h1.4M166.8 122.2h1.4M166.8 123h1.4M166.8 125.3h1.4M166.8 123.9h1.5"/>
<path d="M166.8 125.4h1.4M166.8 120.7v.1M166.8 121.5h.1M166.8 122.2v.1M166.8 123v.1M166.8 123.8v.1M166.8 124.5v.1M166.8 125.3v.1M166.8 121.4v.1M166.9 125.4v.3h-.5M166.9 124.7v.2h-1.1v-.1M166.9 123.9v.2h-1.1v-.1"/>
<path d="M166.9 123.2v.2h-1.1v-.1M166.9 122.4v.2h-1.1v-.1M166.9 121.6v.2h-1.1v-.1M166.9 120.8v.3h-1.1v-.1M166.9 120.1v.2l-1.1-.1M167.5 132.3a5.1 5.1 0 0 1 1.3 3.3M167.8 125.1l1.1-.1v.2M167.8 123.6v-.1h1.1v.2M167.8 122h1.1v.2M167.8 120.5v-.1h1.1v.3M167.8 121.3v-.1h1.1v.2M167.8 122.8v-.1h1.1v.2"/>
<path d="M167.8 124.4v-.2h1.1v.3M167.8 124.8h.9M167.8 124.4h.9M167.8 124h.9M167.8 123.6h.9M167.8 123.3h.9M167.8 122.8h.9M167.8 122.5h.9M167.8 122h.9M167.8 121.3h.9M167.8 121.7h.9M167.8 120.5h.9"/>
<path d="M167.8 121h.9M167.8 120.2h.9M167.8 120.1v.1M167.8 120.5v.2M167.8 120.8v.2M167.8 121.3v.1M167.8 121.6v.1M167.8 122v.2M167.8 122.4v.1M167.8 122.8v.1M167.8 123.2v.1M167.8 123.6v.1"/>
<path d="M167.8 123.9v.1M167.8 124.4v.1M167.8 124.7v.1M167.8 125.1v.1M167.8 125.4v.2M167.8 125.1h.9M167.8 125.6h.9M167.9 126a.31 .31 0 0 1 .1 .3 .31 .31 0 0 1-.1 .3zM168.1 125.7v1.1h-1.6M168.1 120.3v.1M168.1 121.1v.1M168.1 121.8v.2"/>
<path d="M168.1 122.6v.1M168.1 123.4v.1M168.1 124.1v.1M168.1 124.9v.1M168.1 128h1.3M168.1 128v.3M168.2 120l.1 .1M168.2 124.6l.1 .1M168.2 125.4h.1M168.2 122.3l.1 .1M168.2 121.5l.1 .1M168.2 123.1l.1 .1"/>
<path d="M168.2 120.8h.1M168.2 123.8l.1 .1M168.2 120.7v.1M168.2 122.2v.1M168.2 123v.1M168.2 124.5v.1M168.2 125.3v.1M168.3 120.1h.1M168.3 124.5h.1M168.3 124.5v.2M168.3 124.7h.1M168.3 124.5h-.1"/>
<path d="M168.3 124.5h-1.5M168.3 125.2h.1M168.3 125.2v.2M168.3 125.4h.1M168.3 125.2l-.1 .1M168.3 122.2h-.1M168.3 122.2h.1M168.3 122.2v.2M168.3 122.4h.1M168.3 122.9l-.1 .1M168.3 122.9h.1M168.3 122.9v.3"/>
<path d="M168.3 123.2h.1M168.3 121.4l-.1 .1M168.3 120.7h-.1M168.3 120.7h-1.5M168.3 121.6h.1M168.3 121.4h.1M168.3 123.7l-.1 .1M168.3 123.7l-1.5 .1M168.3 122.2h-1.5M168.3 122.9l-1.5 .1M168.3 125.2l-1.5 .1M168.3 123.7h.1"/>
<path d="M168.3 123.7v.2M168.3 123.9h.1M168.3 120.7h.1M168.3 120.7v.1M168.3 120.8h.1M168.3 121.4l-1.5 .1M168.3 121.5h.1M168.3 121.5v.1M168.7 120.2v.1M168.7 121v.1M168.7 121.7v.1M168.7 122.5v.1"/>
<path d="M168.7 123.3v.1M168.7 124v.1M168.7 124.8v.1M168.7 125.6v.1M168.7 120.5v.5M168.7 121.3v.4M168.7 122v.5M168.7 122.8v.5M168.7 123.6v.4M168.7 124.4v.4M168.7 125.1v.5M168.7 120.4v.1"/>
<path d="M168.7 121.2v.1M168.7 122h.1M168.7 122.7v.1M168.7 123.5v.1M168.7 124.2v.2M168.7 125v.1M168.8 123.9h.1M168.8 120l.3 .1M168.8 123.1l.3 .1M168.8 122.3l.3 .1M168.8 121.5h.1M168.8 124.6l.3 .1"/>
<path d="M168.8 125.4h.3M168.8 121.5l.3 .1M168.8 120.8h.3M168.8 124.5h.3M168.8 124.6h.3M168.8 121.5h.3M168.8 122.3h.3M168.8 123.1h.3M168.8 120h.3M168.8 120.7h.3M168.8 123.8h.3M168.8 122.2h.3"/>
<path d="M168.8 123h.3M168.8 125.3h.3M168.8 123.9h.3M168.8 120.7v.1M168.8 122.2v.1M168.8 123v.1M168.8 123.8v.1M168.8 124.5v.1M168.8 125.3v.1M168.9 125.4v.3l-1.1-.1M168.9 123.9v.2h-1.1v-.1M168.9 122.4v.2h-1.1v-.1"/>
<path d="M168.9 120.8v.3h-1.1v-.1M168.9 120.1v.2l-1.1-.1M168.9 121.6v.2h-1.1v-.1M168.9 123.2v.2h-1.1v-.1M168.9 124.7v.2h-1.1v-.1M169.1 123.7l-.3 .1M169.1 124.5h-.3M169.1 122.9l-.3 .1M169.1 122.2h-.3M169.1 125.2l-.3 .1M169.1 120.7h-.3M169.4 128h2.8"/>
<path d="M169.4 128v.3M169.9 129h18.5M171.3 128v-.7h3v.7M172.2 128h.3M172.2 128v1M172.3 124.7v1.9h1.3v-1.9M172.3 124.7h-.3v2.6M172.3 124.7h1.4v2.6M172.5 128h.3M172.5 128v1M172.8 128h4.2M172.8 128v1"/>
<path d="M175.3 128.6l.2 .1M175.5 128.8l-.2 .2M175.5 128.8h.4M175.5 128.7h.4M175.5 128.7v.1M175.9 128.7l-.1-.1h-1.7a.19 .19 0 0 0-.1 .2 .19 .19 0 0 0 .1 .2h1.7l.1-.2M175.9 128.7v.1M177 128h.1M177 128v1M177.1 128h1M177.1 128v1M178.1 128.3h1.8"/>
<path d="M178.1 128h1.8M178.1 128v1M182.4 120.2v8.8M182.4 123.2h.8M183.2 120.2v8.8M184.5 120.2v8.8M184.5 123.2h16.8M184.6 129a3.5 3.5 0 0 1 5.3 .4 9.8 9.8 0 0 1 2 6.6M185.7 129a3.3 3.3 0 0 1 4.3 1.5 9.6 9.6 0 0 1-.4 10.9 3.2 3.2 0 0 1-3.9 .9M187 128h2.4M188.1 128v-2a.93 .93 0 0 1 .8-1h3.4a.87 .87 0 0 1 .8 1v2.7M189.4 128a4.6 4.6 0 0 1 3.1 1.1h1.7l-1.1-.7"/>
<path d="M189.5 125.6a.98 .98 0 0 1 1.2 .1 .98 .98 0 0 1 .2 1.2 .87 .87 0 0 1-.8 .8 .87 .87 0 0 1-.9-.8 1.33 1.33 0 0 1 .3-1.3zM189.8 128l1.6 .3 .6 .3M190.6 125.6a1.41 1.41 0 0 0 0 1.8M191.2 125a.93 .93 0 0 1 .8 1M191.9 136h-.2a8.1 8.1 0 0 0-3-7.2 3.2 3.2 0 0 0-3.6 .2 3.4 3.4 0 0 1 4.9 1 10.3 10.3 0 0 1 0 11.3 3.5 3.5 0 0 1-4.9 1M191.9 136h3.5M192 128.6v.1h1.1M192 126v2.6M192 126h1.2M192.3 129h1.1M192.9 125.3l.7-.3h3.4a.91 .91 0 0 1 .9 1v2.6a6.8 6.8 0 0 0-3.9-.5M193.1 128a6.6 6.6 0 0 1 5.2 3.1"/>
<path d="M193.1 128.7l.3 .3M193.1 128.8l.5 .3M193.2 126v2M193.2 128.9l.2 .1M194.1 125a.97 .97 0 0 0-.9 1M194.7 125.8a1.11 1.11 0 0 1 1.7 0 1.11 1.11 0 0 1-.3 1.6 1.11 1.11 0 0 1-1.6-.5v-.7zM195 128.3h.3M195.1 128.4a6.8 6.8 0 0 1 4.6 .9M195.3 125.4a1.19 1.19 0 0 1 .8 1.1 1.19 1.19 0 0 1-.8 1.1M195.3 128.3h.8M195.4 135.6a5 5 0 0 0 5 5 5 5 0 0 0 5-5M195.4 135.6h10"/>
<path d="M195.7 128.7a6.3 6.3 0 0 1 3.8 .8M196.3 129h.2a6.2 6.2 0 0 1 3 .6M196.6 132.3a4.9 4.9 0 0 0-1.2 3.3M196.6 132.3h7.5M199.5 130.7a5.3 5.3 0 0 0-2.9 1.6M199.5 130.7h.4M199.5 129.6l.2-.3h1.3l.3 .2v1.2h-1.4M199.5 129.6h.4M199.5 129.6v1.1M199.9 129.6v1.1M200.1 130l.4 .3-.4-.3M200.2 129.3l-.3 .1v.2"/>
<path d="M200.3 129.6l.3 .3M200.4 129.5l.2 .5-.2 .4M201.2 130.7a5.2 5.2 0 0 1 2.9 1.6M201.2 120.2l.1 3M201.3 130.5l.2 .2M201.5 120.2l.1 2.6-.3 .4M204.1 132.3a4.9 4.9 0 0 1 1.3 3.3M204.1 132.3h6.1M205.4 135.6h6.1M206.1 130.6l-1.4 .3-1.3 .7M206.1 129.6v1.1h.8v-1.1M206.1 129.6v-.3h.8v.3"/>
<path d="M206.1 129.6h.8M206.9 130.6a5.1 5.1 0 0 1 3.3 1.7M210.2 132.3a4.9 4.9 0 0 1 1.3 3.3M211.5 135.6a5 5 0 0 1-2.8 4.5 5 5 0 0 1-5.3-.5M36.1 150.8a4.3 4.3 0 0 0 4.3 4.4 4.3 4.3 0 0 0 4.3-4.4M36.1 150.8a2.68 2.68 0 0 0 2.3 2.3 6.2 6.2 0 0 0 5.7-1l.5-.7 .1-.6M36.1 150.8a2.85 2.85 0 0 0 2.6 2.3 5.8 5.8 0 0 0 5.6-1.2l.4-1.1M37.4 147.4v.4M37.9 147.4a4.5 4.5 0 0 0-1.8 3.4M37.9 147.4a1.39 1.39 0 0 0-.7 1.4 1.39 1.39 0 0 0 1.1 1.1 4.5 4.5 0 0 0 5-.5 1.26 1.26 0 0 0-.4-2M39.7 146.6l-1.8 .8M39.9 146.4l-.2 .1v.8l.9 .5"/>
<path d="M39.9 146.8a.4 .4 0 0 1 .4 .2 .4 .4 0 0 1 0 .5l-.4-.3zM39.9 146.4l.5 .4M40.4 146.1l-.7 .3M40.4 146.1l-.5 .3M40.4 146.1l.6 .3M40.4 146.8l.2 .3M40.6 147.1v.7M41 146.4l.1 .4M41 146.4l-.6 .4M41.1 146.6l1.8 .8M41.1 146.8v.8l-.5 .2M41.1 146.8l-.5 .3"/>
<path d="M42.4 141.6l1.8 .5-.2-.3M42.7 140.7l-.7 1.4M42.7 141.4l1.3 .4M42.7 141.4l-.3 .2M42.7 141l-.3 .6M42.9 147.4a4.5 4.5 0 0 1 1.8 3.4M44.5 149.5l1.9 .3M44.6 151.7l2.6 .5M45.5 140l-.7 .9-.8 1.7-2.1-.6 .8-1.5M46.4 149.8l.1-.1a25.4 25.4 0 0 1 1.7-9 23.3 23.3 0 0 0-1.5 10.6 .68 .68 0 0 0 .7 .8l.4-.4M48.1 140.7a26.8 26.8 0 0 0-1.7 9.1M48.3 140.8a20.7 20.7 0 0 0-1.5 10.5l.4 .6 .5-.3"/>
<path d="M65.8 150.5a43.7 43.7 0 0 1-18.9 1M68 140.5l-.1 .4M68 140.4v.1M69.2 140.1l-1.2 .4M69.2 140.1l.3 .2M69.5 140.3l-1.6 .6M69.5 148.8a4.3 4.3 0 0 0 4.3 4.3 4.3 4.3 0 0 0 4.3-4.3M69.5 148.8a2.96 2.96 0 0 0 2.9 2.3 5.6 5.6 0 0 0 5.4-1.3l.3-1M69.5 148.8a2.8 2.8 0 0 0 2.5 2.3 5.9 5.9 0 0 0 5.6-1.2l.5-1.1M69.7 149.8l-4.4 1.4M71.3 145.3a4.3 4.3 0 0 0-1.8 3.5M71.3 145.3a1.4 1.4 0 0 0-.7 1.4 1.4 1.4 0 0 0 1.1 1.2 4.5 4.5 0 0 0 5.1-.8 1.29 1.29 0 0 0-.5-1.8"/>
<path d="M73.1 144.6l-1.8 .7M73.1 144.5v.8l.1 .4M73.1 144.5l.1 .4M73.2 144.9v.8M73.3 144.3l-.2 .2M73.3 144.3l.2 .3M73.5 144.6l-.3 .3M73.6 144.9a.38 .38 0 0 1 .7 0 .38 .38 0 0 1-.4 .6l-.4-.2zM74.1 144.7l-.4 .4-.2-.1M74.1 144.1l.3 .2 .2 .3M74.1 144.1l-.8 .2M74.1 144.1l.2 .4"/>
<path d="M74.3 144.5l.3 .2v.8l-1.4 .2M74.3 144.5l-.8 .1M74.5 144.6l1.8 .7M76.3 145.3a4.5 4.5 0 0 1 1.8 3.5M145 142.3h14.7M145.7 142.3l-.4 .2M169.9 142.3h18.5M169.9 143h9.1M178 142.3a1.16 1.16 0 0 0 1 .7 1.16 1.16 0 0 0 1.1-.7M178.3 142.3v.1a.97 .97 0 0 0 1.4-.1M187 143h6M193 143h3.1"/>
<path d="M198.1 140.1a6 6 0 0 1-5.1 2.9M201 140.6a6.8 6.8 0 0 1-5.9 2M201.1 140.5a7.4 7.4 0 0 1-5.5 1.8M201.6 140.4a7.3 7.3 0 0 1-7.1 2.4"/>
<circle cx="144.7" cy="126.5" r="1.14"/>
<circle cx="163.5" cy="130" r=".47"/>
<circle cx="200.5" cy="130" r=".47"/>
</g>
<g fill="none" stroke="#000" stroke-width=".2">
<path d="M103.8 12.7h162.9v61.3h-162.9zM103.8 17.8h162.9M144.5 12.7v61.3M185.2 12.7v61.3M226 12.7v61.3M103.8 22.9h162.9M103.8 28h162.9M103.8 33.1h162.9M103.8 38.2h162.9M103.8 43.4h162.9M103.8 48.5h162.9M103.8 53.6h162.9"/>
<path d="M103.8 58.7h162.9M103.8 63.8h162.9M103.8 68.9h162.9M22.8 94.6l17.4 11.4M53.3 92.2l44.8 .1M97.4 81.9l-20 .2M98.1 102.8l-22.7 2.4M98.1 112.6l-36.4 1M166.7 116.4l3.3-.5v1zM235.4 116.2l-68.7 .2M69.7 122.7l29.1 .1M90.2 132l7.9 .7"/>
<path d="M172.9 126l62.6 10.6M176.3 125.4l59.1 .2M77.1 140.8l21 3M133.1 167.1h.8M133.1 166.2h.8M133.5 165.8v.9M138.3 169.7h.8M138.3 168.9h.8M138.7 168.5v.8M144.7 175h.8M144.7 174.2h.8M144.8 172.4h.9"/>
<path d="M144.8 171.6h.9M145.1 173.8v.8M145.2 171.1v.9M149.1 169.7h.8M149.1 168.9h.8M149.5 168.5v.8"/>
<circle cx="19" cy="92.1" r="4.6"/>
<circle cx="102" cy="81.9" r="4.6"/>
<circle cx="102.7" cy="92.3" r="4.6"/>
<circle cx="102.7" cy="112.5" r="4.6"/>
<circle cx="102.7" cy="102.3" r="4.6"/>
<circle cx="240" cy="116.2" r="4.6"/>
<circle cx="102.7" cy="133.1" r="4.6"/>
<circle cx="103.3" cy="122.8" r="4.6"/>
<circle cx="240" cy="125.6" r="4.6"/>
<circle cx="240" cy="137.4" r="4.6"/>
<circle cx="102.7" cy="144.4" r="4.6"/>
</g>
<g fill="none" stroke="#c0c0c0" stroke-width=".2">
<path d="M68.3 159.7h50.3M93.7 153.3v44.9M118.6 153.3v49.9M118.6 157.2h34.9M153.5 153.3v49.9M153.5 158.1h43.1M172.5 153.3v28.6M184.4 153.3v28.6M196.6 153.3v49.9M266.7 153.3h-198.4v49.9M68.3 178.7h50.3M68.3 172.4h50.3"/>
<path d="M68.3 166h50.3M68.3 180h-41.6v23.2M118.6 177.7h35M153.5 167.6h43.1M153.5 162.8h43.1M153.5 172.4h43.1M153.5 177.1h43.1M196.6 162.7h70.1M68.3 198.2h85.2M68.3 191.4l85.2 .1M68.3 185.1h50.3M118.6 184.6h35"/>
<path d="M153.6 181.9h43M196.6 197.8h70.1M196.6 184.9h70.1M206.7 184.9v12.9M217.5 197.8v5.4M242.2 197.8v5.4M252.2 184.9v12.9"/>
</g>
<path d="M139.7 3.2v9.5M3.1 107.9h9.6M266.7 107.9h9.5M139.7 203.2v9.6" fill="none" stroke="#c0c0c0" stroke-width=".25"/>
<path d="M12.7 12.7h254v190.5h-254z" fill="none" stroke="#c0c0c0" stroke-width=".5"/>
<path d="M54.1 133.2v1.6" fill="none" stroke="#808080" stroke-width=".2" stroke-dasharray="15.2 1.3 1.3 1.3"/>
<g fill="#000">
<path d="M77.1 82v.1h.3h-.3a.35 .35 0 0 0 .5 .3 .35 .35 0 0 0 .1-.5 .35 .35 0 0 0-.6 .1zM75.1 105v.3l.3-.1-.3 .1a.34 .34 0 0 0 .4 .3 .34 .34 0 0 0 .2-.6 .34 .34 0 0 0-.6 0zM53 92v.2h.3h-.3a.35 .35 0 0 0 .4 .3 .35 .35 0 0 0 .2-.6 .35 .35 0 0 0-.6 .1zM69.5 122.4l-.1 .3h.3h-.3a.34 .34 0 0 0 .5 .2 .34 .34 0 0 0 .1-.5 .34 .34 0 0 0-.5 0zM61.4 113.4l-.1 .2h.4h-.4a.33 .33 0 0 0 .5 .3 .33 .33 0 0 0 .1-.5 .33 .33 0 0 0-.5 0zM89.9 131.8l-.1 .2h.4h-.4a.33 .33 0 0 0 .4 .4 .33 .33 0 0 0 .2-.5 .33 .33 0 0 0-.5-.1zM76.9 140.5l-.1 .2 .3 .1-.3-.1a.34 .34 0 0 0 .4 .4 .34 .34 0 0 0 .2-.5 .34 .34 0 0 0-.5-.1zM39.9 105.8a.34 .34 0 0 0 .1 .5 .34 .34 0 0 0 .5-.1l-.3-.2 .3 .1a.36 .36 0 0 0-.2-.4 .36 .36 0 0 0-.4 .1z"/>
<path d="M166.7 116.4l3.3-.5v1zM176 125.2v.2h.3h-.3a.33 .33 0 0 0 .4 .3 .33 .33 0 0 0 .2-.5 .33 .33 0 0 0-.6 0zM172.7 125.7l-.1 .2 .3 .1-.3-.1a.34 .34 0 0 0 .4 .4 .34 .34 0 0 0 .3-.5 .34 .34 0 0 0-.6-.1z"/>
</g>
<g font-size="8.5">
<text x="158.4" y="195.4">Final Design Components and</text>
<text x="198.9" y="195.5">A</text>
</g>
<g font-size="8.1">
<text x="67.6" y="8.9">2</text>
<text x="207.3" y="8.9">1</text>
<text x="4.4" y="56.1">B</text>
<text x="270.4" y="56.1">B</text>
<text x="3.7" y="164.1">A</text>
<text x="269.7" y="164.1">A</text>
<text x="67.6" y="212.4">2</text>
<text x="207.3" y="212.4">1</text>
</g>
<g font-size="4.2">
<text x="115.2" y="16.8">ITEM NO.</text>
<text x="153.1" y="16.8">PART NAME</text>
<text x="192.3" y="16.8">DESCRIPTION</text>
<text x="241.8" y="16.8">QTY.</text>
<text x="123" y="21.9">1</text>
<text x="146.8" y="21.9">Floatation Device</text>
<text x="245.2" y="21.9">1</text>
<text x="123" y="27">2</text>
<text x="146.3" y="27">Solar Panel Holder</text>
<text x="245.2" y="27">3</text>
<text x="123" y="32.1">3</text>
<text x="152.8" y="32.1">Solar Panels</text>
<text x="245.2" y="32.1">3</text>
<text x="123" y="37.2">4</text>
<text x="123" y="41.9">5</text>
<text x="146.2" y="41.9">Lithium Ion Battery</text>
<text x="149.2" y="37.2">Solar Panel Pins</text>
<text x="245.2" y="37.2">3</text>
<text x="245.2" y="41.9">1</text>
<text x="123" y="47.4">6</text>
<text x="150.1" y="47.4">Arduino Board</text>
<text x="245.2" y="47.4">1</text>
<text x="123" y="52.5">7</text>
<text x="147.4" y="52.5">Base Plate Cover</text>
<text x="245.2" y="52.5">1</text>
<text x="123" y="57.6">8</text>
<text x="155" y="57.6">DC Motor</text>
<text x="245.2" y="57.6">1</text>
<text x="123" y="62.7">9</text>
<text x="148.9" y="62.7">Concave Mirror</text>
<text x="245.2" y="62.7">1</text>
<text x="121.8" y="67.8">10</text>
<text x="151.9" y="67.8">Mirror Holder</text>
<text x="245.2" y="67.8">1</text>
<text x="121.8" y="72.5">11</text>
<text x="159.1" y="72.5">Bouys</text>
<text x="245.2" y="72.5">6</text>
<text x="100.8" y="83.4">9</text>
<text x="17.8" y="93.6">4</text>
<text x="100.3" y="93.9">10</text>
<text x="101.5" y="103.8">3</text>
<text x="101.5" y="114">7</text>
<text x="238.8" y="117.7">6</text>
<text x="102.2" y="124.3">2</text>
<text x="238.8" y="127.1">5</text>
<text x="100.3" y="134.6">11</text>
<text x="238.8" y="138.9">8</text>
<text x="101.5" y="145.9">1</text>
</g>
<g font-size="3.4">
<text x="197.8" y="166">TITLE:</text>
<text x="198.7" y="188.1">SIZE</text>
<text x="207.5" y="188.1">DWG. NO.</text>
<text x="256.5" y="188.2">REV</text>
<text x="198.8" y="201.7">SCALE: 1:5</text>
<text x="217.7" y="201.8">WEIGHT:</text>
<text x="244.5" y="201.7">SHEET 1 OF 1</text>
</g>
<text font-size="3" x="14" y="213.5">SOLIDWORKS Educational Product. For Instructional Use Only.</text>
<text font-size="2.4" x="119.8" y="156.2">UNLESS OTHERWISE SPECIFIED:</text>
<g font-size="2.2">
<text x="119.5" y="161.8">DIMENSIONS ARE IN INCHES</text>
<text x="154.8" y="161.4">DRAWN</text>
<text x="175.4" y="156.6">NAME</text>
<text x="187.9" y="156.7">DATE</text>
<text x="119.5" y="164.4">TOLERANCES:</text>
<text x="119.5" y="167.1">FRACTIONAL</text>
<text x="154.9" y="166.3">CHECKED</text>
<text x="119.5" y="169.7">ANGULAR: MACH</text>
<text x="119.5" y="172.4">TWO PLACE DECIMAL</text>
<text x="142.5" y="169.7">BEND</text>
<text x="154.8" y="171">ENG APPR.</text>
<text x="119.5" y="175">THREE PLACE DECIMAL</text>
<text x="154.9" y="175.7">MFG APPR.</text>
<text x="154.9" y="180.4">Q.A.</text>
<text x="154.9" y="184.6">COMMENTS:</text>
</g>
<g font-size="2.1">
<text x="75.5" y="195.7">NEXT ASSY</text>
<text x="100.9" y="195.7">USED ON</text>
<text x="86.9" y="201.5">APPLICATION</text>
<text x="123.1" y="201.6">DO NOT SCALE DRAWING</text>
</g>
<g font-size="2">
<text x="31.5" y="182.9">PROPRIETARY AND CONFIDENTIAL</text>
<text x="119.2" y="180.6">INTERPRET GEOMETRIC</text>
<text x="119.2" y="183.1">TOLERANCING PER:</text>
<text x="27.8" y="186.5">THE INFORMATION CONTAINED IN THIS</text>
<text x="27.8" y="189">DRAWING IS THE SOLE PROPERTY OF</text>
<text x="27.8" y="191.6">&lt;INSERT COMPANY NAME HERE&gt;. ANY</text>
<text x="119.1" y="186.7">MATERIAL</text>
<text x="27.8" y="194.1">REPRODUCTION IN PART OR AS A WHOLE</text>
<text x="27.8" y="196.6">WITHOUT THE WRITTEN PERMISSION OF</text>
<text x="119.1" y="193.5">FINISH</text>
<text x="27.8" y="199.1">&lt;INSERT COMPANY NAME HERE&gt; IS</text>
<text x="27.8" y="201.7">PROHIBITED.</text>
</g>
</svg>
